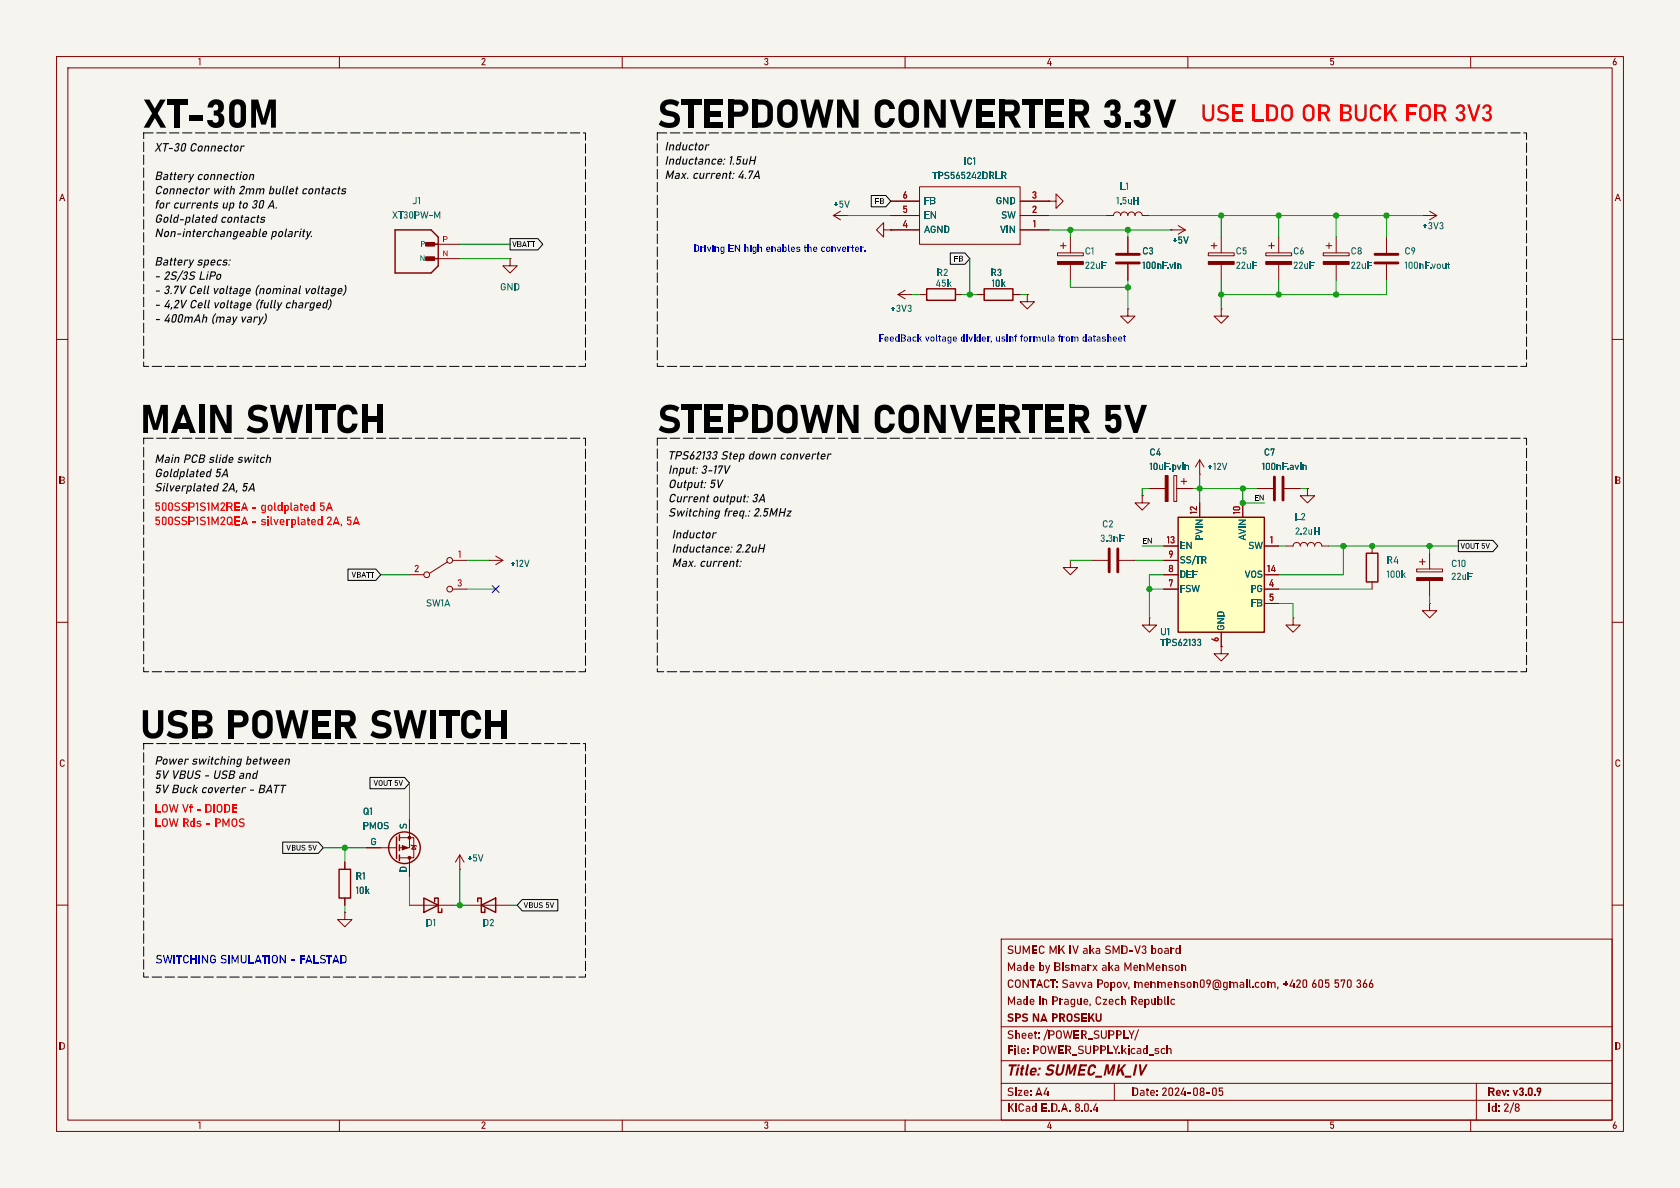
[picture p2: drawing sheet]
<svg xmlns="http://www.w3.org/2000/svg" width="297mm" height="210mm" viewBox="0 0 297 210" stroke-linecap="round" stroke-linejoin="round" font-family="sans-serif">
<path d="M0 0h297v210h-297z" fill="#f5f4ef" stroke="#f5f4ef" stroke-width=".18"/>
<g fill="none" stroke="#840000" stroke-width=".18">
<path d="M10 10h277v190h-277zM12 12h273v186h-273zM60 10v2M110 10v2M160 10v2M210 10v2M260 10v2M10 60h2M90.2 45.7v1.3h1.2l-1.2 1.3-1.3-1.3h1.3M90.2 45.7h.1M215.9 54.6v1.3h1.3l-1.3 1.3-1.3-1.3h1.3M215.9 54.6h.1"/>
<path d="M285 60h2M189.2 99.1v1.2h1.3l-1.3 1.3-1.2-1.3h1.2M189.2 99.1h.1M222.2 86.4h2.8M227.1 86.4h2.8M227.3 96.5h1.3a.64 .64 0 0 1 .6-.6 .64 .64 0 0 1 .7 .6 .64 .64 0 0 1 .6-.6 .64 .64 0 0 1 .6 .6 .64 .64 0 0 1 .7-.6 .64 .64 0 0 1 .6 .6 .64 .64 0 0 1 .6-.6 .64 .64 0 0 1 .7 .6h1.2M231.1 86.4v1.2h1.3l-1.3 1.3-1.2-1.3h1.2M231.1 86.4h.1M242.6 96.5v1.3M251 99.3h1M251.5 98.8v1M252.7 97.8v2.8"/>
<path d="M10 110h2M203.2 109.2v1.3h1.3l-1.3 1.3-1.3-1.3h1.3M203.2 109.2h.1M215.9 114.3v1.3h1.3l-1.3 1.2-1.3-1.2h1.3M215.9 114.3h.1M242.6 102.9v1.2M250.4 100.6h4.6v.5h-4.6zM252.7 106.7v1.3h1.3l-1.3 1.2-1.2-1.2h1.2M252.7 106.7h.1M252.7 102.6v2.8M285 110h2M10 160h2"/>
<path d="M285 160h2M177 166h108v32h-108zM60 198v2M110 198v2M160 198v2M177 194.5h108M177 191.5h108M177 187.5h108M177 181.5h108M197 191.5v3M210 198v2M260 198v2"/>
<path d="M261 191.5v6.5"/>
</g>
<path d="M225.3 84.3v4.1M226.8 84.3v4.1" fill="none" stroke="#840000" stroke-width=".51"/>
<path d="M241.6 97.8h2v5.1h-2z" fill="none" stroke="#840000" stroke-width=".25"/>
<path d="M250.4 102.1h4.6v.5h-4.6z" fill="#840000" stroke="#840000" stroke-width=".18"/>
<path d="M208.3 91.4h15.2v20.4h-15.2z" fill="#ffffc2"/>
<g fill="none" stroke="#840000" stroke-width=".25">
<path d="M69.8 40.6h6.4l1.3 1.3v5.1l-1.3 1.3h-6.4zM75.6 45.7h1.9M75.6 43.2h1.9M163.8 51.1h5.1v2h-5.1zM174 51.1h5.1v2h-5.1zM208.3 91.4h15.2v20.4h-15.2zM59.9 153.7h2.1v5.1h-2.1zM70.1 148v3.8M70.6 147.6v1M70.6 149.4v1M70.6 151.1v1M74.9 158.8l2.6 1.2-2.6 1.3z"/>
<path d="M76.8 159.4v-.6h.7v2.5h.6v-.6M84.5 159.4v-.6h.6v2.5h.6v-.6M85.1 160l2.5-1.2v2.5z"/>
<circle cx="71.5" cy="149.9" r="2.79"/>
</g>
<g fill="none" stroke="#840000" stroke-width=".18">
<path d="M147.3 38.1h2.6M147.3 38.1l1.3 .8M148.6 37.3l-1.3 .8M149.9 38.1h.1M157.5 38.1h5.1M157.5 35.6h5.1M162.6 33h17.7v10.2h-17.7zM180.3 38.1h5.1M180.3 35.6h5.1M185.4 35.6h1.3v-1.3l1.3 1.3-1.3 1.2v-1.2M185.4 35.6h.1M195.6 38.1h1.2a.64 .64 0 0 1 .7-.6 .64 .64 0 0 1 .6 .6 .64 .64 0 0 1 .7-.6 .64 .64 0 0 1 .6 .6 .64 .64 0 0 1 .6-.6 .64 .64 0 0 1 .7 .6 .64 .64 0 0 1 .6-.6 .64 .64 0 0 1 .6 .6h1.3"/>
<path d="M208.3 39.9l1.2 .7M251.5 38.1h2.5M252.7 37.3l1.3 .8M254 38.1l-1.3 .8M76.2 45.7h5.1M76.2 43.2h5.1M156.2 40.6v-1.2l-1.3 1.2 1.3 1.3v-1.3h1.3M157.5 40.6h.1M157.5 40.6h5.1M158.7 52.1h2.6M158.7 52.1l1.3 .7M160 51.3l-1.3 .8"/>
<path d="M162.6 52.1h1.2M168.9 52.1h1.3M172.7 52.1h1.3M179.1 52.1h1.2M180.3 40.6h5.1M181.6 52.1v1.2h1.3l-1.3 1.3-1.3-1.3h1.3M181.6 52.1h.1M186.9 44.7h4.6v.5h-4.6zM187.5 43.4h1M188 42.9v1M189.2 41.9v2.8M189.2 46.7v2.8"/>
<path d="M199.4 54.6v1.3h1.3l-1.3 1.3-1.3-1.3h1.3M199.4 54.6h.1M199.4 41.9v2.8M199.4 46.7v2.8M207 40.6h.1M207 40.6h2.5M209.5 40.6l-1.2 .8M213.6 44.7h4.6v.5h-4.6zM214.1 43.4h1M214.6 42.9v1M215.9 41.9v2.8M215.9 46.7v2.8"/>
<path d="M223.8 44.7h4.5v.5h-4.5zM224.3 43.4h1M224.8 42.9v1M226.1 41.9v2.8M226.1 46.7v2.8M233.9 44.7h4.6v.5h-4.6zM234.4 43.4h1.1M234.9 42.9v1M236.2 41.9v2.8M236.2 46.7v2.8M245.1 41.9v2.8M245.1 46.7v2.8"/>
<path d="M79.1 99.3l-3.2 2M80 99.1h2.5M86.4 99.1h.1M86.4 99.1h2.5M87.6 98.3l1.3 .8M88.9 99.1l-1.3 .7M193 99.1h2.8M197.9 99.1h2.8M201.9 87.6v1.3h1.3l-1.3 1.3-1.2-1.3h1.2M201.9 87.6h.1M203.2 86.4h2.8M205.7 96.5h2.6"/>
<path d="M205.7 99.1h2.6M207.5 84.1h.5v4.5h-.5zM208 86.4h2.8M208.8 85.1h1M209.3 84.6v1M212.1 83.8h.1M212.1 81.3v2.5M212.1 88.9v2.5M212.1 81.3l-.8 1.3M212.1 81.3l.8 1.3M219.7 88.9v2.5M222.2 86.4h2.8"/>
<path d="M223.5 96.5h2.6M227.1 86.4h2.8M231.1 86.4h.1M72.4 101.6h2.5M80 104.1h2.5M205.7 101.6h2.6M205.7 104.1h2.6M215.9 114.3h.1M215.9 111.8v2.5M223.5 101.6h2.6M223.5 104.1h2.6M223.5 106.7h2.6"/>
<path d="M228.6 109.2v1.3h1.3l-1.3 1.3-1.3-1.3h1.3M228.6 109.2h.1M61 152.4v1.3M61 158.8v1.2M64.8 149.9h5.3M70.6 148.1h2.6v3.5h-2.6M72.4 144.8v5.1h-1.8M72.4 151.6v3.3M72.6 149.4l.2 .1h.7l.2 .1M73.2 149.5l.3 .6h-.7zM81.3 153.7h.1M81.3 151.1l-.8 1.3"/>
<path d="M81.3 151.1v2.6M81.3 151.1l.7 1.3M61 161.3v1.3h1.2l-1.2 1.2-1.3-1.2h1.3M61 161.3h.1M72.4 160h7.6M82.5 160h7.7"/>
<circle cx="79.5" cy="99.1" r=".51"/>
<circle cx="75.4" cy="101.6" r=".51"/>
<circle cx="79.5" cy="104.1" r=".51"/>
</g>
<g fill="#840000" stroke="#840000" stroke-width=".18">
<path d="M213.6 46.2h4.6v.5h-4.6z"/>
<path d="M223.8 46.2h4.5v.5h-4.5z"/>
<path d="M233.9 46.2h4.6v.5h-4.6z"/>
<path d="M75.2 45.4h1.6v.6h-1.6z"/>
<path d="M75.2 42.9h1.6v.6h-1.6z"/>
<path d="M206 84.1h.5v4.5h-.5z"/>
<path d="M186.9 46.2h4.6v.5h-4.6z"/>
<path d="M71.1 149.5l1 .4-1 .3z"/>
<circle cx="72.4" cy="148.1" r=".25"/>
<circle cx="72.4" cy="151.6" r=".25"/>
</g>
<path d="M197.4 46.5h4M197.4 45h4M243.1 46.5h4M243.1 45h4M196.1 97v4.1M197.6 97v4.1" fill="none" stroke="#840000" stroke-width=".51"/>
<path d="M154 34.6h2.6l.9 1-.9 1h-2.6zM90.2 42.2h4.9l.9 1-.9 1h-4.9zM168 44.7h2.6l.8 1-.8 1h-2.6zM257.8 95.5h6.1l.9 1-.9 1h-6.1zM61.5 100.6h4.9l.9 1-.9 1h-4.9zM65.4 137.4h6.1l.9 1-.9 1h-6.1zM50 148.9h6.3l.8 1-.8 1h-6.3zM92.3 159h6.3v2h-6.3l-.9-1z" fill="none" stroke="#000" stroke-width=".18"/>
<path d="M25.4 23.5h78.1v41.3h-78.1zM116.2 23.5h153.7v41.3h-153.7zM25.4 77.5h78.1v41.2h-78.1zM116.2 77.5h153.7v41.2h-153.7zM25.4 131.4h78.1v41.3h-78.1z" fill="none" stroke="#000" stroke-width=".18" stroke-dasharray="1.7 .6"/>
<g fill="none" stroke="#009600" stroke-width=".18">
<path d="M149.9 38.1h7.6M185.4 38.1h10.2M203.2 38.1h48.3M215.9 38.1v3.8M226.1 38.1v3.8M236.2 38.1v3.8M245.1 38.1v3.8M81.3 43.2h8.9M81.3 45.7h8.9M161.3 52.1h1.3M170.2 52.1h2.5M171.4 45.7v6.4"/>
<path d="M180.3 52.1h1.3M185.4 40.6h21.6M189.2 49.5v1.3h10.2M189.2 40.6v1.3M199.4 40.6v1.3M199.4 49.5v5.1M215.9 49.5v5.1M226.1 49.5v2.6M236.2 49.5v2.6M245.1 49.5v2.6h-29.2M82.5 99.1h3.9M189.2 99.1h3.8"/>
<path d="M200.7 99.1h5M201.9 96.5h3.8M203.2 86.4h-1.3v1.2M210.8 86.4h11.4M212.1 83.8v5.1M219.7 86.4v2.5h3.8M226.1 96.5h1.2M229.9 86.4h1.2M234.9 96.5h22.9M237.5 96.5v5.1h-11.4M252.7 96.5v1.3M67.3 101.6h5.1"/>
<path d="M82.5 104.1h5.1M203.2 104.1h2.5M205.7 101.6h-2.5v7.6M226.1 104.1h16.5M226.1 106.7h2.5v2.5M252.7 105.4v1.3M72.4 138.4v6.4M57.1 149.9h7.7M61 149.9v2.5M72.4 154.9v5.1M81.3 153.7v6.3M61 160v1.3"/>
<path d="M80 160h2.5M90.2 160h1.2"/>
</g>
<path d="M87 103.5l1.2 1.2M88.2 103.5l-1.2 1.2" fill="none" stroke="#000084" stroke-width=".18"/>
<g fill="#009600" stroke="#009600" stroke-width=".18">
<circle cx="203.2" cy="104.1" r=".46"/>
<circle cx="212.1" cy="86.4" r=".46"/>
<circle cx="199.4" cy="50.8" r=".46"/>
<circle cx="81.3" cy="160" r=".46"/>
<circle cx="171.4" cy="52.1" r=".46"/>
<circle cx="219.7" cy="86.4" r=".46"/>
<circle cx="219.7" cy="88.9" r=".46"/>
<circle cx="252.7" cy="96.5" r=".46"/>
<circle cx="242.6" cy="96.5" r=".46"/>
<circle cx="237.5" cy="96.5" r=".46"/>
<circle cx="215.9" cy="38.1" r=".46"/>
<circle cx="215.9" cy="52.1" r=".46"/>
<circle cx="226.1" cy="38.1" r=".46"/>
<circle cx="236.2" cy="38.1" r=".46"/>
<circle cx="189.2" cy="40.6" r=".46"/>
<circle cx="199.4" cy="40.6" r=".46"/>
<circle cx="61" cy="149.9" r=".46"/>
<circle cx="226.1" cy="52.1" r=".46"/>
<circle cx="236.2" cy="52.1" r=".46"/>
<circle cx="245.1" cy="38.1" r=".46"/>
</g>
<g font-size="7">
<text x="25.4" y="24.1">XT-30M</text>
<text x="116.2" y="24.1">STEPDOWNCONVERTER3.3V</text>
<text x="24.8" y="78">MAINSWITCH</text>
<text x="116.2" y="78">STEPDOWNCONVERTER5V</text>
<text x="24.8" y="132">USBPOWERSWITCH</text>
</g>
<text font-size="4.2" fill="#f00" x="212.2" y="22.3">USELDOORBUCKFOR3V3</text>
<text font-size="2.8" fill="#840000" x="178" y="190.7">Title:SUMEC_MK_IV</text>
<g font-size="2.1">
<text x="27.3" y="27">XT-30Connector</text>
<text x="117.5" y="26.8">Inductor</text>
<text x="117.5" y="29.4">Inductance: 1.5uH</text>
<text x="27.3" y="32.1">Battery connection</text>
<text x="27.3" y="34.6">Connector with 2mm bullet contacts</text>
<text x="117.5" y="31.9">Max.current: 4.7A</text>
<text x="27.3" y="37.1">for currents up to 30 A.</text>
<text x="27.3" y="39.6">Gold-plated contacts</text>
<text x="27.3" y="42.2">Non-interchangeable polarity.</text>
<text x="27.3" y="47.2">Battery specs:</text>
<text x="27.3" y="49.7">- 2S/3S LiPo</text>
<text x="27.3" y="52.2">- 3.7VCell voltage (nominal voltage)</text>
<text x="27.3" y="54.8">- 4,2VCell voltage (fully charged)</text>
<text x="27.3" y="57.3">- 400mAh (mayvary)</text>
<text x="27.3" y="82.1">Main PCBslide switch</text>
<text x="118.1" y="81.5">TPS62133Step down converter</text>
<text x="27.3" y="84.6">Goldplated5A</text>
<text x="27.3" y="87.1">Silverplated 2A,5A</text>
<text x="118.1" y="84">Input: 3-17V</text>
<text x="118.1" y="86.5">Output:5V</text>
<text x="118.1" y="89.1">Current output: 3A</text>
<text x="118.1" y="91.6">Switching freq.: 2.5MHz</text>
<text x="118.7" y="95.4">Inductor</text>
<text x="118.7" y="97.9">Inductance: 2.2uH</text>
<text x="118.7" y="100.5">Max.current:</text>
<text x="27.3" y="135.4">Powerswitching between</text>
<text x="27.3" y="137.9">5VVBUS- USBand</text>
<text x="27.3" y="140.5">5VBuck coverter - BATT</text>
</g>
<g font-size="2.1" fill="#f00">
<text x="27.3" y="90.7">500SSP1S1M2REAgoldplated 5A</text>
<text x="27.3" y="93.3">500SSP1S1M2QEAsilverplated 2A,5A</text>
<text x="44.5" y="90.7">-</text>
<text x="44.5" y="93.3">-</text>
<text x="27.3" y="144.1">LOWVf - DIODE</text>
<text x="27.3" y="146.6">LOWRds - PMOS</text>
</g>
<text font-size="2.1" fill="#0000c2" x="27.5" y="170.7">SWITCHINGSIMULATION- FALSTAD</text>
<g font-size="2.1" fill="#840000">
<text x="178" y="172.1">Madeby Bismarx aka MenMenson</text>
<text x="178" y="169.1">SUMECMK IV aka SMD-V3board</text>
<text x="178" y="178.1">Madein Prague, CzechRepublic</text>
<text x="178" y="175.1">CONTACT:</text>
<text x="187.6" y="175.1">SavvaPopov,menmenson09@gmail.com,+420</text>
<text x="231.8" y="175.1">605</text>
<text x="235.8" y="175.1">570</text>
<text x="239.7" y="175.1">366</text>
<text x="178" y="184.1">Sheet: /POWER_SUPPLY/</text>
<text x="178" y="181.1">SPSNAPROSEKU</text>
<text x="178" y="186.8">File: POWER_SUPPLY.kicad_sch</text>
<text x="178" y="197">KiCadE.D.A.8.0.4</text>
<text x="178" y="194.2">Size:A4</text>
<text x="200" y="194.2">Date:2024-08-05</text>
<text x="263" y="194.2">Rev:v3.0.9</text>
<text x="263" y="197">Id: 2/8</text>
</g>
<g font-size="1.8" fill="#840000">
<text x="35" y="11.9">1</text>
<text x="85" y="11.9">2</text>
<text x="135" y="11.9">3</text>
<text x="185" y="11.9">4</text>
<text x="235" y="11.9">5</text>
<text x="285" y="11.9">6</text>
<text x="10.4" y="35.9">A</text>
<text x="285.4" y="35.9">A</text>
<text x="10.4" y="85.9">B</text>
<text x="285.4" y="85.9">B</text>
<text x="10.4" y="135.9">C</text>
<text x="285.4" y="135.9">C</text>
<text x="10.4" y="185.9">D</text>
<text x="285.4" y="185.9">D</text>
<text x="35" y="199.9">1</text>
<text x="85" y="199.9">2</text>
<text x="135" y="199.9">3</text>
<text x="185" y="199.9">4</text>
<text x="235" y="199.9">5</text>
<text x="285" y="199.9">6</text>
</g>
<g font-size="1.8" fill="#006464">
<text x="170.4" y="29.5">IC1</text>
<text x="164.8" y="32">TPS565242DRLR</text>
<text x="198" y="33.9">L1</text>
<text x="69.3" y="39">XT30PW-M</text>
<text x="72.9" y="36.5">J1</text>
<text x="147.3" y="37.1">+5V</text>
<text x="163.3" y="41.5">AGND</text>
<text x="163.3" y="39">EN</text>
<text x="163.3" y="36.5">FB</text>
<text x="176" y="36.5">GND</text>
<text x="176.8" y="41.5">VIN</text>
<text x="177" y="39">SW</text>
<text x="197.3" y="36.5">1.5uH</text>
<text x="251.5" y="40.9">+3V3</text>
<text x="191.8" y="45.4">C1</text>
<text x="191.8" y="47.9">22uF</text>
<text x="201.9" y="45.4">C3</text>
<text x="201.9" y="47.9">100nF.vin</text>
<text x="207.2" y="43.4">+5V</text>
<text x="218.4" y="45.4">C5</text>
<text x="218.4" y="47.9">22uF</text>
<text x="228.6" y="45.4">C6</text>
<text x="228.6" y="47.9">22uF</text>
<text x="238.8" y="45.4">C8</text>
<text x="238.8" y="47.9">22uF</text>
<text x="248.3" y="45.4">C9</text>
<text x="248.3" y="47.9">100nF.vout</text>
<text x="88.4" y="51.7">GND</text>
<text x="165.4" y="51.1">45k</text>
<text x="165.6" y="49.2">R2</text>
<text x="175.1" y="49.2">R3</text>
<text x="175.3" y="51.1">10k</text>
<text x="157.4" y="55.5">+3V3</text>
<text x="203.2" y="80.9">C4</text>
<text x="203.2" y="83.5">10uF.pvin</text>
<text x="213.5" y="83.5">+12V</text>
<text x="223.1" y="83.5">100nF.avin</text>
<text x="223.4" y="80.9">C7</text>
<text x="194.8" y="93.6">C2</text>
<text x="213" y="95.6" transform="rotate(-90 213 95.6)">PVIN</text>
<text x="220.6" y="95.6" transform="rotate(-90 220.6 95.6)">AVIN</text>
<text x="228.9" y="92.3">L2</text>
<text x="228.9" y="94.9">2.2uH</text>
<text x="90.2" y="100.6">+12V</text>
<text x="194.5" y="96.2">3.3nF</text>
<text x="208.5" y="97.4">EN</text>
<text x="208.5" y="100">SS/TR</text>
<text x="220.7" y="97.4">SW</text>
<text x="245.1" y="100">R4</text>
<text x="256.5" y="100.6">C10</text>
<text x="75.3" y="107.6">SW1A</text>
<text x="208.5" y="105">FSW</text>
<text x="208.5" y="102.5">DEF</text>
<text x="220" y="102.5">VOS</text>
<text x="221" y="105">PG</text>
<text x="221.1" y="107.6">FB</text>
<text x="245.1" y="102.5">100k</text>
<text x="256.5" y="102.9">22uF</text>
<text x="205.1" y="112.7">U1</text>
<text x="216.8" y="111.5" transform="rotate(-90 216.8 111.5)">GND</text>
<text x="205.1" y="114.6">TPS62133</text>
<text x="64.1" y="144.4">Q1</text>
<text x="64.1" y="147">PMOS</text>
<text x="65.5" y="149.6">G</text>
<text x="72.1" y="146.6" transform="rotate(-90 72.1 146.6)">S</text>
<text x="62.9" y="155.8">R1</text>
<text x="72.1" y="154.3" transform="rotate(-90 72.1 154.3)">D</text>
<text x="82.5" y="152.7">+5V</text>
<text x="62.9" y="158.4">10k</text>
<text x="75.3" y="164.1">D1</text>
<text x="85.3" y="164.1">D2</text>
</g>
<g font-size="1.8" fill="#a90000">
<text x="159.6" y="35.3">6</text>
<text x="182.4" y="35.3">3</text>
<text x="159.5" y="40.4">4</text>
<text x="159.5" y="37.8">5</text>
<text x="182.4" y="37.8">2</text>
<text x="182.6" y="40.4">1</text>
<text x="211.8" y="90.9" transform="rotate(-90 211.8 90.9)">12</text>
<text x="219.5" y="91" transform="rotate(-90 219.5 91)">10</text>
<text x="73.2" y="101.3">2</text>
<text x="81" y="98.8">1</text>
<text x="206.2" y="96.3">13</text>
<text x="206.5" y="101.3">8</text>
<text x="206.6" y="98.8">9</text>
<text x="224" y="101.3">14</text>
<text x="224.5" y="96.3">1</text>
<text x="80.8" y="103.9">3</text>
<text x="206.6" y="103.9">7</text>
<text x="224.3" y="103.9">4</text>
<text x="224.3" y="106.4">5</text>
<text x="215.6" y="113.5" transform="rotate(-90 215.6 113.5)">6</text>
</g>
<g font-size="1.8" fill="#0000c2">
<text x="122.6" y="44.9">Driving EN high enables the converter.</text>
<text x="155.2" y="60.8">FeedBackvoltage divider, usinf formula from datasheet</text>
</g>
<g font-size="1.4">
<text x="154.7" y="36.3">FB</text>
<text x="90.5" y="44">VBATT</text>
<text x="168.6" y="46.5">FB</text>
<text x="221.7" y="88.6">EN</text>
<text x="201.9" y="96.2">EN</text>
<text x="258.2" y="97.3">VOUT5V</text>
<text x="62.1" y="102.4">VBATT</text>
<text x="66" y="139.2">VOUT5V</text>
<text x="50.6" y="150.6">VBUS5V</text>
<text x="92.6" y="160.8">VBUS5V</text>
</g>
<g font-size="1.4" fill="#006464">
<text x="74.2" y="46.4">N</text>
<text x="74.3" y="43.9">P</text>
</g>
<g font-size="1.4" fill="#a90000">
<text x="78.2" y="45.5">N</text>
<text x="78.3" y="42.9">P</text>
</g>
</svg>
